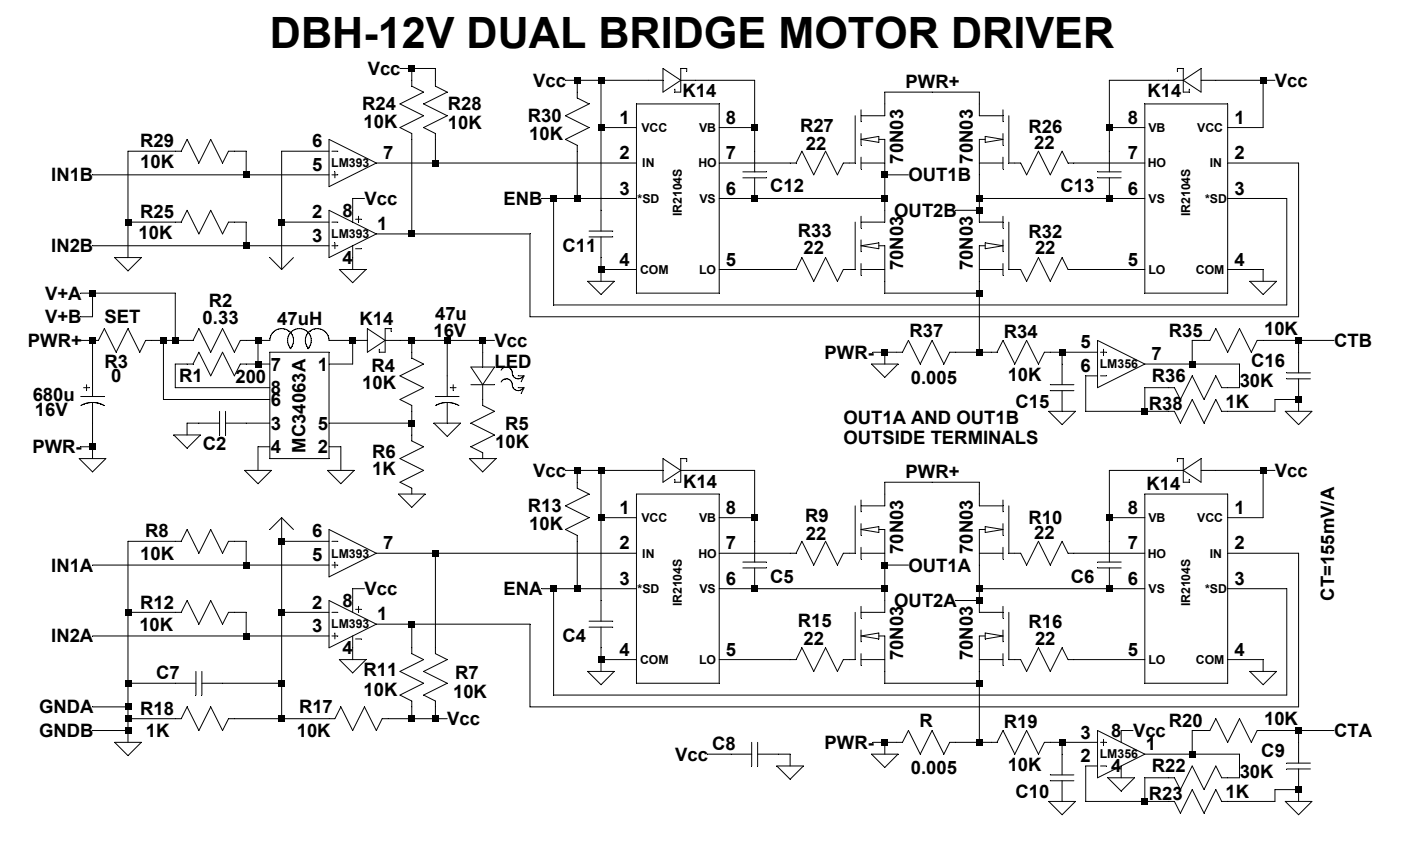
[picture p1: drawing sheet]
<svg xmlns="http://www.w3.org/2000/svg" width="278mm" height="168mm" viewBox="0 0 278 168" stroke-linecap="round" stroke-linejoin="round" font-family="sans-serif">
<path d="M65.4 119.4l9.4 4.7" fill="none" stroke="#000" stroke-width=".2"/>
<path d="M74.8 124.1l-9.4 4.7" fill="none" stroke="#000" stroke-width=".2"/>
<path d="M65.4 119.4v9.4" fill="none" stroke="#000" stroke-width=".2"/>
<path d="M66 121.7h1.2" fill="none" stroke="#000" stroke-width=".2"/>
<path d="M66 126.4h1.2" fill="none" stroke="#000" stroke-width=".2"/>
<path d="M66.6 125.8v1.2" fill="none" stroke="#000" stroke-width=".2"/>
<path d="M70.1 119.4v2.3" fill="none" stroke="#000" stroke-width=".2"/>
<path d="M70.1 126.4v2.4" fill="none" stroke="#000" stroke-width=".2"/>
<path d="M70.7 121.1h1.2" fill="none" stroke="#000" stroke-width=".2"/>
<path d="M71.3 120.5v1.2" fill="none" stroke="#000" stroke-width=".2"/>
<path d="M70.7 127h1.2" fill="none" stroke="#000" stroke-width=".2"/>
<g fill="none" stroke="#000" stroke-width=".2">
<path d="M79.5 13.6h7v3.5l2.4 1.2-4.7 2.4 4.7 2.3-4.7 2.4 2.3 1.1v5.9M81.8 13.6v3.5l2.4 1.2-4.7 2.4 4.7 2.3-4.7 2.4 2.3 1.1v20M112.4 16h19.4M114.7 16v3.5l2.4 1.2-4.7 2.3 4.7 2.4-4.7 2.3 2.3 1.2v10.6M119.5 16v29.9M131.8 13.6l3.5 2.4-3.5 2.3zM135.3 16h14.7v18.2M136.5 14.2v-.6h-1.2v4.7h-1.1v-.6M234 14.2v-.6h1.2v4.7h1.2v-.6M235.2 16l3.5-2.4v4.7zM235.2 16h-14.7v18.2M238.7 16h14.7"/>
<path d="M251.1 16v9.4h-7.1M18.4 34.8h47M48.9 34.8v-4.7h-3.5l-1.2 2.3-2.3-4.7-2.4 4.7-2.3-4.7-1.2 2.4h-10.6v21.1M65.4 27.7l9.4 4.7-9.4 4.7zM65.4 30.1h-9.4v23.5M66 30.1h1.2M66 34.8h1.2M66.6 34.2v1.2M72.5 39.5h-2.4v4.7M74.8 32.4h51.7M107.7 39.5h18.8M110 39.5v21.1h145.8v-21.1h-11.8"/>
<path d="M119.5 25.4h7M126.5 20.7h16.5v37.6h-16.5zM143 25.4h7M143 39.5h32.9M147.7 34.2h4.7M147.7 35.4h4.7M150 35.4v4.1M170 23v9.4h-2.4l-1.1 2.4-2.4-4.7-2.3 4.7-2.4-4.7-1.2 2.3h-15.2M171.2 27.7l3.5-.6v1.2zM171.2 21.8v2.4M171.2 26.5v2.4M171.2 31.2v2.4"/>
<path d="M171.2 32.4h4.7M171.2 23h4.7v-4.7h18.8v4.7h4.7M174.7 27.7h1.2v16.5h-4.7M175.9 34.8h4.7M194.7 39.5h32.9M194.7 32.4h4.7M195.8 27.7h-1.1v16.5h4.7M195.8 27.1l3.6 .6-3.6 .6zM199.4 21.8v2.4M199.4 26.5v2.4M199.4 31.2v2.4M200.5 23v9.4h2.4l1.2 2.4 2.3-4.7 2.4 4.7 2.3-4.7 1.2 2.3h15.3"/>
<path d="M218.2 34.2h4.7M218.2 35.4h4.7M220.5 25.4h7.1M220.5 35.4v4.1M227.6 20.7h16.4v37.6h-16.4zM244 32.4h14.1v30.6h-152.8v-16.5h-30.5M16 58.3h18.8v9.4M18.4 48.9h47M18.4 58.3v4.7h-2.4M22.8 51.2h5.3l-2.7 2.7zM25.4 44.2h10.6l1.2-2.4 2.3 4.7 2.4-4.7 2.3 4.7 1.2-2.3h3.5v4.7M53.6 51.2l2.4 2.4"/>
<path d="M56 44.2h9.4M58.3 51.2l-2.3 2.4M65.4 41.8l9.4 4.7-9.4 4.7zM66 44.2h1.2M66 48.9h1.2M66.6 48.3v1.1M67.5 53.6h5.2l-2.6 2.6zM70.1 48.9v4.7M70.7 43.6h1.2M70.7 49.4h1.2M71.3 43v1.2M116.8 55.9h5.3l-2.6 2.7z"/>
<path d="M117.1 45.9h4.7M117.1 47.1h4.7M119.5 53.6h7M119.5 47.1v8.8M170 44.2v9.4h-2.4l-1.1 2.3-2.4-4.7-2.3 4.7-2.4-4.7-1.2 2.4h-15.2M171.2 48.9l3.5-.6v1.1zM171.2 43v2.3M171.2 47.7v2.3M171.2 52.4v2.3M171.2 53.6h4.7M174.7 48.9h1.2v9.4h18.8M190 41.8h4.7"/>
<path d="M194.7 53.6h4.7M195.8 48.9h-1.1v21.1M195.8 48.3l3.6 .6-3.6 .5zM199.4 43v2.3M199.4 47.7v2.3M199.4 52.4v2.3M200.5 44.2v9.4h2.4l1.2 2.3 2.3-4.7 2.4 4.7 2.3-4.7 1.2 2.4h15.3M244 53.6h7.1v2.3M248.4 55.9h5.3l-2.6 2.7zM16 67.7h3.6l1.1-2.4 2.4 4.7 2.3-4.7 2.4 4.7 1.2-2.3h9.4l1.1-2.4 2.4 4.7 2.3-4.7 2.4 4.7 1.2-2.3h5.8a2.35 2.35 0 0 1 3.3-2.2 2.35 2.35 0 0 1 .8 3.8M16 78.8h4.7M16.6 77.1h1.2"/>
<path d="M17.2 76.5v1.2M18.4 67.7v11.1M32.5 67.7v11.7h21.1M51.3 67.7v4.7M53.6 70h11.8v21.2h-11.8zM53.6 72.4h-5.8l-1.2 2.3-2.4-4.7-2.3 4.7-2.4-4.7-1.1 2.4h-3.6v4.7h18.8M57.8 69.3a2.35 2.35 0 0 1 .1-3.3 2.35 2.35 0 0 1 3.3 0 2.35 2.35 0 0 1 0 3.3M70.1 67.7v4.7h-4.7M73 65.3l3.6 2.4-3.6 2.3zM73 67.7h-7.6a2.35 2.35 0 0 0-3.2-2.2 2.35 2.35 0 0 0-.8 3.8M76.6 67.7h21.7M77.7 65.9v-.6h-1.1v4.7h-1.2v-.6"/>
<path d="M81.8 67.7v3.5l2.4 1.2-4.7 2.3 4.7 2.4-4.7 2.3 2.3 1.2v7.1l2.4 1.1-4.7 2.4 4.7 2.3-4.7 2.4 2.3 1.2v1.1M86.5 78.8h4.7M88.9 67.7v11.1M89.5 77.1h1.2M90.1 76.5v1.2M93.6 76.5h4.7M93.6 73h4.7l-2.4 3.5zM95.9 67.7v5.3M95.9 76.5v4.1l2.4 1.2-4.7 2.3 4.7 2.4-4.7 2.3 2.3 1.2v1.2M99.6 76a1.25 1.25 0 0 1 1.6-.6 1.25 1.25 0 0 1 .7 1.5 1.18 1.18 0 0 0 1 .8 1.18 1.18 0 0 0 1.2-.7M99.6 73.6a1.25 1.25 0 0 1 1.6-.5 1.25 1.25 0 0 1 .7 1.5 1.18 1.18 0 0 0 1 .7 1.18 1.18 0 0 0 1.2-.6M103 74.7h1.2l-.6 1.2"/>
<path d="M103 77.1h1.2l-.6 1.1M173.2 72.4h5.3l-2.6 2.6zM173.5 70h5.9l1.2-2.3 2.3 4.7 2.4-4.7 2.3 4.7 1.2-2.4h9.4l1.2-2.3 2.3 4.7 2.4-4.7 2.3 4.7 1.2-2.4h10.6M175.9 70v2.4M208.8 76.5h4.7M208.8 77.7h4.7M211.1 70v6.5M211.1 77.7v4.1M218.2 67.7l9.4 4.7-9.4 4.7zM218.2 74.7h-2.4v7.1h17.6l1.2 2.3 2.4-4.7 2.3 4.7 2.4-4.7 1.1 2.4h10.6v-2.4h4.7M218.8 70h1.1M218.8 74.7h1.1"/>
<path d="M219.3 69.4v1.2M227.6 72.4h18.8v4.7h-3.6l-1.1-2.4-2.4 4.7-2.3-4.7-2.4 4.7-1.2-2.3h-5.8v4.7M255.8 74.1h4.7M255.8 75.3h4.7M258.1 67.7v6.4M258.1 75.3v6.5M265.2 67.7h-15.3l-1.2 2.3-2.3-4.7-2.4 4.7-2.3-4.7-1.2 2.4h-3.5v4.7M15.7 91.2h5.3l-2.6 2.6zM16 88.8h2.4M16.1 80.6h.1a4.5 4.5 0 0 1 2.6-.6l1.1 .2 .8 .4M18.4 80v11.2M34.5 86.5h5.3l-2.6 2.6z"/>
<path d="M43.6 84.1h-6.4v2.4M43.6 81.8v4.7M44.8 84.1h8.8M44.8 81.8v4.7M48.6 93.5h5.3l-2.6 2.7zM53.6 88.8h-2.3v4.7M65.1 93.5h5.3l-2.6 2.7zM65.4 88.8h2.4v4.7M65.4 84.1h16.4M79.2 98.2h5.3l-2.7 2.7zM86.3 84.1h5.2l-2.6 2.7zM86.6 80.6a4.7 4.7 0 0 1 4.6 0"/>
<path d="M88.9 80v4.1M93.3 91.2h5.3l-2.7 2.6zM112.4 93.5h19.4M114.7 93.5v3.6l2.4 1.1-4.7 2.4 4.7 2.3-4.7 2.4 2.3 1.2v10.5M119.5 93.5v30M126.5 98.2h16.5v37.6h-16.5zM131.8 91.2l3.5 2.3-3.5 2.4zM135.3 93.5h14.7v18.2M136.5 91.8v-.6h-1.2v4.7h-1.1v-.6M171.2 99.4v2.4M199.4 99.4v2.4M208.5 81.8h5.3l-2.7 2.6z"/>
<path d="M227.6 98.2h16.4v37.6h-16.4zM234 91.8v-.6h1.2v4.7h1.2v-.6M235.2 93.5l3.5-2.3v4.7zM235.2 93.5h-14.7v18.2M238.7 93.5h14.7M251.1 93.5v9.4h-7.1M255.5 81.8h5.3l-2.7 2.6zM18.4 112.3h47M48.9 112.3v-4.7h-3.5l-1.2 2.4-2.3-4.7-2.4 4.7-2.3-4.7-1.2 2.3h-10.6v40M56 102.9v40M56 102.9l-2.4 2.4M56 102.9l2.3 2.4"/>
<path d="M56 107.6h9.4M65.4 105.3l9.4 4.7-9.4 4.7zM66 107.6h1.2M66 112.3h1.2M66.6 111.7v1.2M72.5 117h-2.4v2.4M74.8 110h51.7M86.5 110v19.9l2.4 1.2-4.7 2.4 4.7 2.3-4.7 2.4 2.3 1.2v3.5M107.7 117h18.8M119.5 102.9h7M143 102.9h7M143 117h32.9"/>
<path d="M147.7 111.7h4.7M147.7 112.9h4.7M150 112.9v4.1M170 100.6v9.4h-2.4l-1.1 2.3-2.4-4.7-2.3 4.7-2.4-4.7-1.2 2.4h-15.2M171.2 110h4.7M171.2 105.3l3.5-.6v1.2zM171.2 104.1v2.4M171.2 108.8v2.4M171.2 100.6h4.7v-4.7h18.8v4.7h4.7M174.7 105.3h1.2v16.4h-4.7M175.9 112.3h4.7M190 119.4h4.7"/>
<path d="M194.7 117h32.9M194.7 110h4.7M195.8 105.3h-1.1v16.4h4.7M195.8 104.7l3.6 .6-3.6 .6zM199.4 104.1v2.4M199.4 108.8v2.4M200.5 100.6v9.4h2.4l1.2 2.3 2.3-4.7 2.4 4.7 2.3-4.7 1.2 2.4h15.3M218.2 111.7h4.7M218.2 112.9h4.7M220.5 102.9h7.1M220.5 112.9v4.1M244 117h11.8v21.2h-145.8v-21.2"/>
<path d="M244 110h14.1v30.5h-152.8v-16.4h-30.5M18.4 126.4h47M25.4 135.8h13.5M25.4 121.7h10.6l1.2-2.3 2.3 4.7 2.4-4.7 2.3 4.7 1.2-2.4h3.5v4.7M38.9 133.5v4.7M40.1 135.8h15.9M40.1 133.5v4.7M56 121.7h9.4M67.5 131.1h5.2l-2.6 2.7zM70.1 128.8v2.3M81.8 124.1v5.8l2.4 1.2-4.7 2.4 4.7 2.3-4.7 2.4 2.3 1.2v3.5M116.8 133.5h5.3l-2.6 2.6z"/>
<path d="M117.1 123.5h4.7M117.1 124.7h4.7M119.5 131.1h7M119.5 124.7v8.8M170 121.7v9.4h-2.4l-1.1 2.4-2.4-4.7-2.3 4.7-2.4-4.7-1.2 2.3h-15.2M171.2 126.4l3.5-.6v1.2zM171.2 120.5v2.4M171.2 125.2v2.4M171.2 129.9v2.4M171.2 131.1h4.7M174.7 126.4h1.2v9.4h18.8M194.7 131.1h4.7"/>
<path d="M195.8 126.4h-1.1v21.2M195.8 125.8l3.6 .6-3.6 .6zM199.4 120.5v2.4M199.4 125.2v2.4M199.4 129.9v2.4M200.5 121.7v9.4h2.4l1.2 2.4 2.3-4.7 2.4 4.7 2.3-4.7 1.2 2.3h15.3M244 131.1h7.1v2.4M248.4 133.5h5.3l-2.6 2.6zM18.4 145.2h7M18.4 140.5h7M22.8 147.6h5.3l-2.7 2.6zM25.4 142.9h10.6l1.2-2.4 2.3 4.7 2.4-4.7 2.3 4.7 1.2-2.3h21.2l1.2-2.4 2.3 4.7 2.4-4.7 2.3 4.7 1.2-2.3h12.9"/>
<path d="M140.6 149.9h8.8M149.4 147.6v4.7M150.6 149.9h6.5v2.4M150.6 147.6v4.7M154.4 152.3h5.3l-2.6 2.6zM173.2 149.9h5.3l-2.6 2.7zM173.5 147.6h5.9l1.2-2.4 2.3 4.7 2.4-4.7 2.3 4.7 1.2-2.3h9.4l1.2-2.4 2.3 4.7 2.4-4.7 2.3 4.7 1.2-2.3h10.6M175.9 147.6v2.3M208.5 159.3h5.3l-2.7 2.7zM208.8 154.1h4.7M208.8 155.2h4.7M211.1 147.6v6.5"/>
<path d="M211.1 155.2v4.1M218.2 145.2l9.4 4.7-9.4 4.7zM218.2 152.3h-2.4v7h17.6l1.2 2.4 2.4-4.7 2.3 4.7 2.4-4.7 1.1 2.3h10.6v-2.3h4.7M218.8 147.6h1.1M218.8 152.3h1.1M219.3 147v1.2M220.2 154.6h5.3l-2.6 2.7zM222.9 152.3v2.3M225.2 145.2h-2.3v2.4M227.6 149.9h18.8v4.7h-3.6l-1.1-2.3-2.4 4.7-2.3-4.7-2.4 4.7-1.2-2.4h-5.8v4.7M255.5 159.3h5.3l-2.7 2.7zM255.8 151.7h4.7"/>
<path d="M255.8 152.9h4.7M258.1 145.2v6.5M258.1 152.9v6.4M265.2 145.2h-15.3l-1.2 2.4-2.3-4.7-2.4 4.7-2.3-4.7-1.2 2.3h-3.5v4.7"/>
</g>
<g fill="#000">
<path d="M81.3 13h1.2v1.2h-1.2zM114.1 15.4h1.3v1.2h-1.3zM118.9 15.4h1.2v1.2h-1.2zM250.5 15.4h1.2v1.2h-1.2zM48.3 34.2h1.2v1.2h-1.2zM86 31.8h1.2v1.2h-1.2zM109.5 38.9h1.2v1.2h-1.2zM114.1 38.9h1.3v1.2h-1.3zM118.9 24.8h1.2v1.2h-1.2zM149.4 24.8h1.2v1.2h-1.2zM149.4 38.9h1.2v1.2h-1.2zM175.3 34.2h1.2v1.2h-1.2z"/>
<path d="M175.3 38.9h1.2v1.2h-1.2zM194.1 38.9h1.2v1.2h-1.2zM219.9 24.8h1.2v1.2h-1.2zM219.9 38.9h1.2v1.2h-1.2zM17.8 57.7h1.2v1.2h-1.2zM24.8 43.6h1.3v1.2h-1.3zM48.3 48.3h1.2v1.2h-1.2zM55.4 43.6h1.2v1.2h-1.2zM81.3 45.9h1.2v1.2h-1.2zM118.9 53h1.2v1.2h-1.2zM194.1 41.2h1.2v1.2h-1.2zM194.1 57.7h1.2v1.2h-1.2z"/>
<path d="M17.8 67.1h1.2v1.2h-1.2zM31.9 67.1h1.2v1.2h-1.2zM34.2 67.1h1.3v1.2h-1.3zM50.7 67.1h1.2v1.2h-1.2zM50.7 71.8h1.2v1.2h-1.2zM69.5 67.1h1.2v1.2h-1.2zM81.3 67.1h1.2v1.2h-1.2zM88.3 67.1h1.2v1.2h-1.2zM95.4 67.1h1.2v1.2h-1.2zM175.3 69.4h1.2v1.2h-1.2zM194.1 69.4h1.2v1.2h-1.2zM210.5 69.4h1.2v1.2h-1.2z"/>
<path d="M236.4 71.8h1.2v1.2h-1.2zM257.5 67.1h1.2v1.2h-1.2zM257.5 78.8h1.2v1.2h-1.2zM17.8 88.2h1.2v1.2h-1.2zM81.3 83.5h1.2v1.2h-1.2zM114.1 92.9h1.3v1.2h-1.3zM118.9 92.9h1.2v1.2h-1.2zM227 81.2h1.2v1.2h-1.2zM250.5 92.9h1.2v1.2h-1.2zM48.3 111.7h1.2v1.2h-1.2zM55.4 107h1.2v1.2h-1.2zM86 109.4h1.2v1.2h-1.2z"/>
<path d="M109.5 116.4h1.2v1.2h-1.2zM114.1 116.4h1.3v1.2h-1.3zM118.9 102.3h1.2v1.2h-1.2zM149.4 102.3h1.2v1.2h-1.2zM149.4 116.4h1.2v1.2h-1.2zM175.3 111.7h1.2v1.2h-1.2zM175.3 116.4h1.2v1.2h-1.2zM194.1 116.4h1.2v1.2h-1.2zM194.1 118.8h1.2v1.2h-1.2zM219.9 102.3h1.2v1.2h-1.2zM219.9 116.4h1.2v1.2h-1.2zM24.8 121.1h1.3v1.2h-1.3z"/>
<path d="M24.8 135.2h1.3v1.2h-1.3zM24.8 139.9h1.3v1.2h-1.3zM48.3 125.8h1.2v1.2h-1.2zM55.4 121.1h1.2v1.2h-1.2zM55.4 135.2h1.2v1.2h-1.2zM81.3 123.5h1.2v1.2h-1.2zM118.9 130.5h1.2v1.2h-1.2zM194.1 135.2h1.2v1.2h-1.2zM24.8 142.3h1.3v1.2h-1.3zM24.8 144.6h1.3v1.2h-1.3zM55.4 142.3h1.2v1.2h-1.2zM81.3 142.3h1.2v1.2h-1.2z"/>
<path d="M86 142.3h1.2v1.2h-1.2zM175.3 147h1.2v1.2h-1.2zM194.1 147h1.2v1.2h-1.2zM210.5 147h1.2v1.2h-1.2zM227 158.7h1.2v1.2h-1.2zM236.4 149.3h1.2v1.2h-1.2zM257.5 144.6h1.2v1.2h-1.2zM257.5 156.4h1.2v1.2h-1.2z"/>
</g>
<text font-size="8.6" x="53.6" y="9.6">DBH-12V DUAL BRIDGE MOTOR DRIVER</text>
<g font-size="3.7">
<text x="73.1" y="14.9">Vcc</text>
<text x="106" y="17.3">Vcc</text>
<text x="180" y="17.6">PWR+</text>
<text x="253.4" y="17.3">Vcc</text>
<text x="72" y="22">R24</text>
<text x="89" y="22">R28</text>
<text x="135.7" y="19.3">K14</text>
<text x="228.1" y="19.3">K14</text>
<text x="27.9" y="29.3">R29</text>
<text x="62" y="29.3">6</text>
<text x="72.3" y="25.5">10K</text>
<text x="89" y="25.6">10K</text>
<text x="104.9" y="24.3">R30</text>
<text x="105.2" y="27.8">10K</text>
<text x="123.1" y="24.6">1</text>
<text x="144.3" y="24.6">8</text>
<text x="159" y="26.2">R27</text>
<text x="160.2" y="29.7">22</text>
<text x="204.4" y="26.5">R26</text>
<text x="205.6" y="29.6">22</text>
<text x="224.2" y="24.6">8</text>
<text x="245.4" y="24.6">1</text>
<text x="27.9" y="33.4">10K</text>
<text x="62" y="34">5</text>
<text x="76.1" y="31.6">7</text>
<text x="123.1" y="31.6">2</text>
<text x="144.3" y="31.6">7</text>
<text x="179.6" y="32.6" transform="rotate(-90 179.6 32.6)">70N03</text>
<text x="193.4" y="32.6" transform="rotate(-90 193.4 32.6)">70N03</text>
<text x="224.2" y="31.6">7</text>
<text x="245.4" y="31.6">2</text>
<text x="10.2" y="36.1">IN1B</text>
<text x="72.5" y="40.8">Vcc</text>
<text x="100.1" y="40.8">ENB</text>
<text x="123.1" y="38.7">3</text>
<text x="144.3" y="38.7">6</text>
<text x="153.1" y="38.3">C12</text>
<text x="180.6" y="36.1">OUT1B</text>
<text x="210.8" y="38.3">C13</text>
<text x="224.2" y="38.7">6</text>
<text x="245.4" y="38.7">3</text>
<text x="27.6" y="47.5">10K</text>
<text x="27.9" y="43.4">R25</text>
<text x="62" y="43.4">2</text>
<text x="68.1" y="43.1">8</text>
<text x="74.9" y="45.7">1</text>
<text x="158.6" y="47.1">R33</text>
<text x="177.8" y="43.1">OUT2B</text>
<text x="204.4" y="47.4">R32</text>
<text x="10.2" y="50.1">IN2B</text>
<text x="62" y="48.1">3</text>
<text x="68.1" y="52.5">4</text>
<text x="111.8" y="50">C11</text>
<text x="123.1" y="52.8">4</text>
<text x="144.3" y="52.8">5</text>
<text x="159.7" y="50.6">22</text>
<text x="179.6" y="53.7" transform="rotate(-90 179.6 53.7)">70N03</text>
<text x="193.4" y="53.7" transform="rotate(-90 193.4 53.7)">70N03</text>
<text x="205.7" y="50.6">22</text>
<text x="224.2" y="52.8">5</text>
<text x="245.4" y="52.8">4</text>
<text x="9" y="59.6">V+A</text>
<text x="9" y="64.3">V+B</text>
<text x="20.7" y="64.3">SET</text>
<text x="40.3" y="64.4">0.33</text>
<text x="41.5" y="61">R2</text>
<text x="55.1" y="64.6">47uH</text>
<text x="71.5" y="64.6">K14</text>
<text x="86.5" y="63.5">47u</text>
<text x="5.6" y="69">PWR+</text>
<text x="86.1" y="66.9">16V</text>
<text x="98.3" y="69">Vcc</text>
<text x="163.9" y="71.3">PWR-</text>
<text x="180.8" y="66.9">R37</text>
<text x="199.6" y="67.2">R34</text>
<text x="214.8" y="69.3">5</text>
<text x="228.9" y="71.6">7</text>
<text x="232.3" y="66.9">R35</text>
<text x="251.3" y="66.6">10K</text>
<text x="265.2" y="69">CTB</text>
<text x="20.8" y="73.1">R3</text>
<text x="22.1" y="76">0</text>
<text x="35.6" y="75.9">R1</text>
<text x="46.8" y="76.2">200</text>
<text x="53.8" y="73.7">7</text>
<text x="63.2" y="73.7">1</text>
<text x="72" y="77.3">10K</text>
<text x="73.8" y="74">R4</text>
<text x="98.3" y="73.1">LED</text>
<text x="181" y="76.3">0.005</text>
<text x="200.3" y="75.7">10K</text>
<text x="214.8" y="74">6</text>
<text x="229" y="76">R36</text>
<text x="246.4" y="77">30K</text>
<text x="248.7" y="72.9">C16</text>
<text x="6.5" y="79.7">680u</text>
<text x="6.9" y="82.6">16V</text>
<text x="53.8" y="78.4">8</text>
<text x="53.8" y="80.7">6</text>
<text x="201.8" y="81.2">C15</text>
<text x="228.4" y="81.5">R38</text>
<text x="243.6" y="81.2">1K</text>
<text x="40.3" y="89.5">C2</text>
<text x="53.8" y="85.4">3</text>
<text x="63.2" y="85.4">5</text>
<text x="98.4" y="89.1">10K</text>
<text x="100.4" y="85.4">R5</text>
<text x="167.6" y="84.2">OUT1A AND OUT1B</text>
<text x="167.6" y="88.4">OUTSIDE TERMINALS</text>
<text x="6.5" y="90.1">PWR-</text>
<text x="53.8" y="90.1">4</text>
<text x="60.7" y="90" transform="rotate(-90 60.7 90)">MC34063A</text>
<text x="63.2" y="90.1">2</text>
<text x="74" y="91.1">R6</text>
<text x="74" y="94.4">1K</text>
<text x="106" y="94.8">Vcc</text>
<text x="180" y="95.1">PWR+</text>
<text x="253.4" y="94.8">Vcc</text>
<text x="104.9" y="101.9">R13</text>
<text x="135.8" y="97">K14</text>
<text x="227.9" y="97.5">K14</text>
<text x="28.9" y="106.9">R8</text>
<text x="62" y="106.9">6</text>
<text x="105.2" y="105.4">10K</text>
<text x="123.1" y="102.2">1</text>
<text x="144.3" y="102.2">8</text>
<text x="160" y="103.8">R9</text>
<text x="160.2" y="107.3">22</text>
<text x="204.4" y="104.1">R10</text>
<text x="205.6" y="107.2">22</text>
<text x="224.2" y="102.2">8</text>
<text x="245.4" y="102.2">1</text>
<text x="10.2" y="113.6">IN1A</text>
<text x="27.9" y="111.4">10K</text>
<text x="62" y="111.6">5</text>
<text x="76.1" y="109.2">7</text>
<text x="123.1" y="109.2">2</text>
<text x="144.3" y="109.2">7</text>
<text x="179.6" y="110.1" transform="rotate(-90 179.6 110.1)">70N03</text>
<text x="180.6" y="113.6">OUT1A</text>
<text x="193.4" y="110.1" transform="rotate(-90 193.4 110.1)">70N03</text>
<text x="224.2" y="109.2">7</text>
<text x="245.4" y="109.2">2</text>
<text x="72.5" y="118.3">Vcc</text>
<text x="100.1" y="118.3">ENA</text>
<text x="123.1" y="116.3">3</text>
<text x="144.3" y="116.3">6</text>
<text x="153.1" y="115.8">C5</text>
<text x="212.8" y="115.8">C6</text>
<text x="224.2" y="116.3">6</text>
<text x="245.4" y="116.3">3</text>
<text x="265.2" y="119.4" transform="rotate(-90 265.2 119.4)">CT=155mV/A</text>
<text x="27.7" y="125.4">10K</text>
<text x="27.9" y="121">R12</text>
<text x="62" y="125.7">3</text>
<text x="62" y="121">2</text>
<text x="68.1" y="120.7">8</text>
<text x="74.9" y="123.3">1</text>
<text x="158.6" y="124.6">R15</text>
<text x="177.8" y="120.7">OUT2A</text>
<text x="204.4" y="124.9">R16</text>
<text x="10.2" y="127.7">IN2A</text>
<text x="68.1" y="130.1">4</text>
<text x="111.8" y="127.6">C4</text>
<text x="123.1" y="130.4">4</text>
<text x="144.3" y="130.4">5</text>
<text x="159.7" y="128.1">22</text>
<text x="179.6" y="131.3" transform="rotate(-90 179.6 131.3)">70N03</text>
<text x="193.4" y="131.3" transform="rotate(-90 193.4 131.3)">70N03</text>
<text x="205.7" y="128.1">22</text>
<text x="224.2" y="130.4">5</text>
<text x="245.4" y="130.4">4</text>
<text x="31.1" y="134.9">C7</text>
<text x="72.3" y="134.5">R11</text>
<text x="90.4" y="134.9">R7</text>
<text x="7.8" y="141.8">GNDA</text>
<text x="27.9" y="142.1">R18</text>
<text x="59.4" y="141.8">R17</text>
<text x="72.3" y="138.3">10K</text>
<text x="90.1" y="138.7">10K</text>
<text x="7.8" y="146.5">GNDB</text>
<text x="29" y="146.5">1K</text>
<text x="59" y="146.5">10K</text>
<text x="88.9" y="144.2">Vcc</text>
<text x="141.5" y="149">C8</text>
<text x="163.9" y="148.9">PWR-</text>
<text x="182.8" y="144.5">R</text>
<text x="199.6" y="144.8">R19</text>
<text x="214.8" y="146.8">3</text>
<text x="220.9" y="146.5">8</text>
<text x="225.2" y="146.5">Vcc</text>
<text x="227.7" y="149.2">1</text>
<text x="232.3" y="144.5">R20</text>
<text x="251.3" y="144.2">10K</text>
<text x="265.2" y="146.5">CTA</text>
<text x="134.2" y="151.2">Vcc</text>
<text x="181" y="153.9">0.005</text>
<text x="200.3" y="153.3">10K</text>
<text x="214.8" y="151.5">2</text>
<text x="220.9" y="153.6">4</text>
<text x="229" y="153.6">R22</text>
<text x="246.4" y="154.6">30K</text>
<text x="250.7" y="150.5">C9</text>
<text x="201.8" y="158.7">C10</text>
<text x="228.4" y="159">R23</text>
<text x="243.6" y="158.7">1K</text>
</g>
<g font-size="2.4">
<text x="127.5" y="26.2">VCC</text>
<text x="139" y="26.2">VB</text>
<text x="228.3" y="26.2">VB</text>
<text x="238" y="26.2">VCC</text>
<text x="65.8" y="33.3">LM393</text>
<text x="127.7" y="33.3">IN</text>
<text x="138.8" y="33.3">HO</text>
<text x="228.1" y="33.3">HO</text>
<text x="240.5" y="33.3">IN</text>
<text x="126.7" y="40.3">*SD</text>
<text x="139" y="40.3">VS</text>
<text x="228.3" y="40.3">VS</text>
<text x="239.6" y="40.3">*SD</text>
<text x="65.8" y="47.4">LM393</text>
<text x="135.5" y="43" transform="rotate(-90 135.5 43)">IR2104S</text>
<text x="236.6" y="43" transform="rotate(-90 236.6 43)">IR2104S</text>
<text x="127.2" y="54.4">COM</text>
<text x="139" y="54.4">LO</text>
<text x="228.3" y="54.4">LO</text>
<text x="237.7" y="54.4">COM</text>
<text x="218.6" y="73.2">LM356</text>
<text x="127.5" y="103.8">VCC</text>
<text x="139" y="103.8">VB</text>
<text x="228.3" y="103.8">VB</text>
<text x="238" y="103.8">VCC</text>
<text x="65.8" y="110.8">LM393</text>
<text x="127.7" y="110.8">IN</text>
<text x="138.8" y="110.8">HO</text>
<text x="228.1" y="110.8">HO</text>
<text x="240.5" y="110.8">IN</text>
<text x="126.7" y="117.9">*SD</text>
<text x="139" y="117.9">VS</text>
<text x="228.3" y="117.9">VS</text>
<text x="239.6" y="117.9">*SD</text>
<text x="65.8" y="124.9">LM393</text>
<text x="135.5" y="120.5" transform="rotate(-90 135.5 120.5)">IR2104S</text>
<text x="236.6" y="120.5" transform="rotate(-90 236.6 120.5)">IR2104S</text>
<text x="127.2" y="132">COM</text>
<text x="139" y="132">LO</text>
<text x="228.3" y="132">LO</text>
<text x="237.7" y="132">COM</text>
<text x="218.6" y="150.8">LM356</text>
</g>
</svg>
